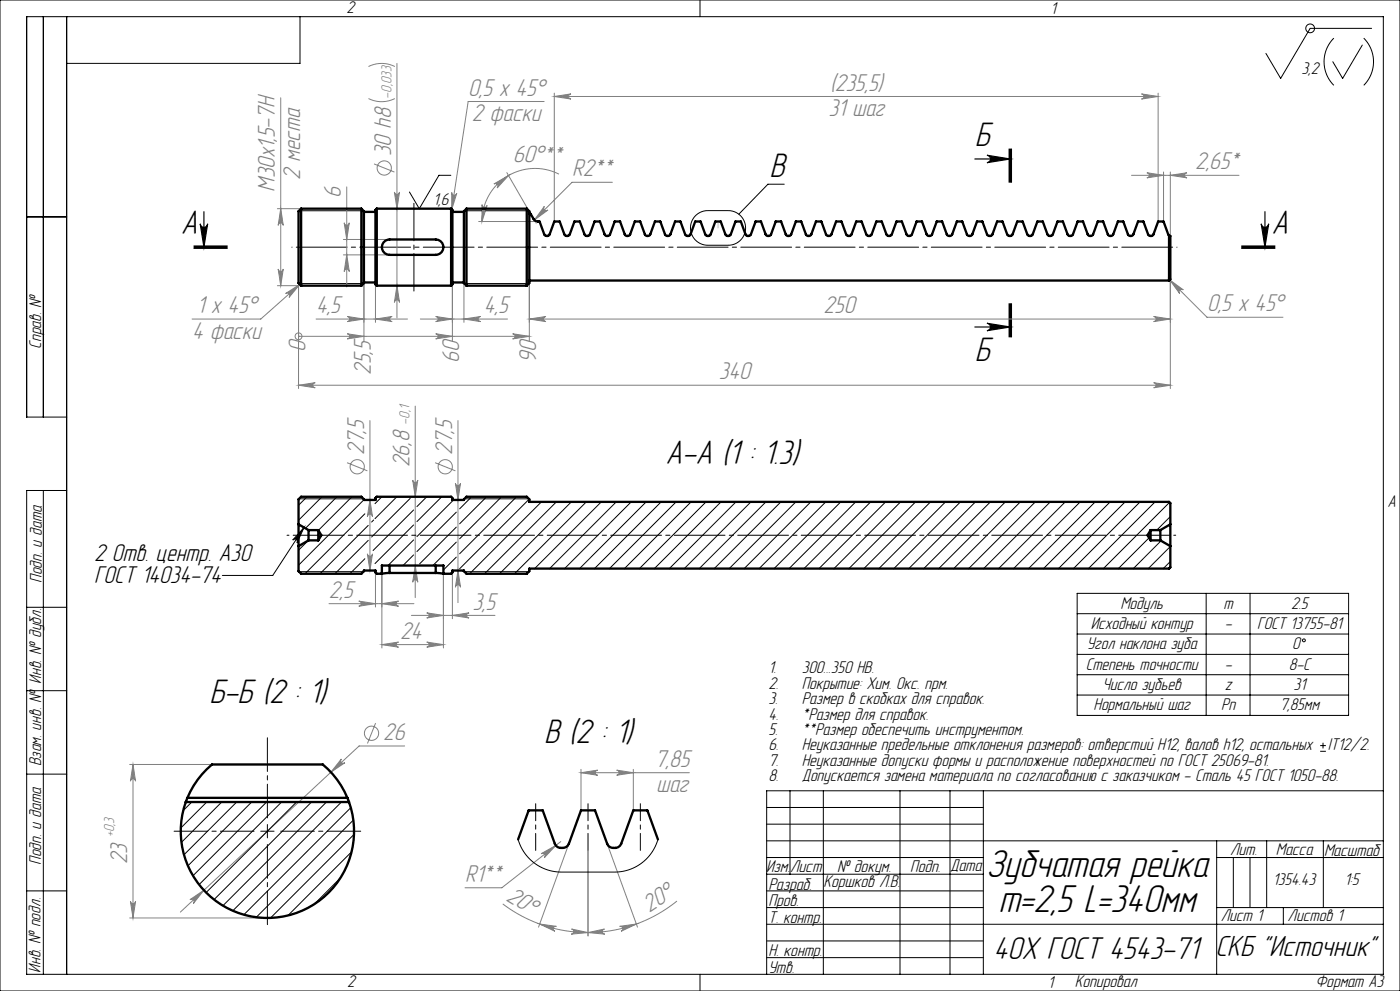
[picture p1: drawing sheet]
<svg xmlns="http://www.w3.org/2000/svg" width="420mm" height="297mm" viewBox="0 0 420 297" stroke-linecap="round" stroke-linejoin="round" font-family="sans-serif">
<g fill="none" stroke="#808080" stroke-width=".3">
<path d="M110.5 19.9a8.8 8.8 0 0 1 8 0M119.1 19v76.2M84.2 29.3v56.3M110.5 29.5a8.8 8.8 0 0 0 8 0M163.2 30.4h-22.7l-5 32.3M166.3 28.9l5-.8a.77 .77 0 0 0-.7 .8 .77 .77 0 0 0 .7 .8zM166.3 27.9v38.5M166.3 28.9h181.1M342.4 28.1l5 .8-5 .8a.77 .77 0 0 0 .8-.8 .77 .77 0 0 0-.8-.8zM347.4 27.9v38.5M104 56v30M112.2 49.1l6.1 2.5"/>
<path d="M118.3 57.5a.77 .77 0 0 0 .8 .8 .77 .77 0 0 0 .8-.8l-.8 5zM135.5 57.7a.77 .77 0 0 0 .7 .8 .77 .77 0 0 0 .8-.6l-1.5 4.8zM148.2 55.1l4.4-2.5-3.5 3.7a.77 .77 0 0 0 .1-1 .77 .77 0 0 0-1-.2zM152.1 51.7l7.1 12.4M167.7 52.2a15.9 15.9 0 0 0-23.1 14.2M183.7 54.6h-12.1l-11.3 11.3M339.4 52.5h32.3M344.1 51.8l5 .7-5 .8a.77 .77 0 0 0 .7-.8 .77 .77 0 0 0-.7-.7zM349.1 51.5v14.9M351.1 51.5v19.2M351.1 52.5l5-.7a.77 .77 0 0 0-.7 .7 .77 .77 0 0 0 .7 .8zM83.2 62.5h7.1"/>
<path d="M84.2 62.5l.8 5a.77 .77 0 0 0-.8-.7 .77 .77 0 0 0-.8 .7zM103 71.8h13.9M103 76.4h13.9M103.3 66.8a.77 .77 0 0 0 .7 .7 .77 .77 0 0 0 .8-.7l-.8 5zM104 76.4l.8 5a.77 .77 0 0 0-.8-.7 .77 .77 0 0 0-.7 .7zM143.6 66.4h17.8M144.6 61.3a.77 .77 0 0 0 .7 .9 .77 .77 0 0 0 .8-.6l-1.5 4.8zM163.3 61.9a.77 .77 0 0 0 0 1 .77 .77 0 0 0 1.1 0l-4.1 3zM83.2 85.6h7.1M83.4 80.6a.77 .77 0 0 0 .8 .7 .77 .77 0 0 0 .8-.7l-.8 5zM85.7 88l4.2-2.8-3.2 3.9a.77 .77 0 0 0 .1-1 .77 .77 0 0 0-1.1-.1zM89.6 84.9v31.6"/>
<path d="M89.9 85.2l-11.7 10.4h-20.6M94.8 95.6h27.5M104.2 94.8l5 .8-5 .8a.77 .77 0 0 0 .7-.8 .77 .77 0 0 0-.7-.8zM109.2 84.7v17.6M112.6 95.6l5-.8a.77 .77 0 0 0-.7 .8 .77 .77 0 0 0 .7 .8zM112.6 85.2v11.4M119.1 85.6l.8 5a.77 .77 0 0 0-.8-.7 .77 .77 0 0 0-.8 .7zM126.1 95.6h26.2M130.7 94.8l5 .8-5 .8a.77 .77 0 0 0 .7-.8 .77 .77 0 0 0-.7-.8zM135.7 85.2v17.1M139.2 95.6l5-.8a.77 .77 0 0 0-.8 .8 .77 .77 0 0 0 .8 .8zM139.2 84.9v11.7"/>
<path d="M158.8 95.6l5-.8a.77 .77 0 0 0-.7 .8 .77 .77 0 0 0 .7 .8zM158.8 95.6h192.3M158.8 84.9v17.4M346.1 94.8l5 .8-5 .8a.77 .77 0 0 0 .7-.8 .77 .77 0 0 0-.7-.8zM350.9 83.9l4.1 3a.77 .77 0 0 0-1.1 0 .77 .77 0 0 0 0 1.1zM350.9 83.9l11.2 11.2h22.8M351.1 83.7v32.8M89.6 115.5l5-.8a.77 .77 0 0 0-.8 .8 .77 .77 0 0 0 .8 .7zM89.6 115.5h261.5M89.6 100.8h.1M89.6 100.8h69.2M104.2 100l5 .8-5 .8a.77 .77 0 0 0 .7-.8 .77 .77 0 0 0-.7-.8z"/>
<path d="M130.7 100l5 .8-5 .8a.77 .77 0 0 0 .7-.8 .77 .77 0 0 0-.7-.8zM153.8 100l5 .8-5 .8a.77 .77 0 0 0 .7-.8 .77 .77 0 0 0-.7-.8zM346.1 114.7l5 .8-5 .7a.77 .77 0 0 0 .7-.7 .77 .77 0 0 0-.7-.8zM104.1 138.7l6.1 2.4M111 126.1v44.9M124.6 121.7v57.4M130.5 138.7l6.1 2.4M137.4 126.1v54.5M111 149.8l.7 5a.77 .77 0 0 0-.7-.7 .77 .77 0 0 0-.8 .7zM123.8 143.9a.77 .77 0 0 0 .8 .7 .77 .77 0 0 0 .7-.7l-.7 5zM136.6 144.8a.77 .77 0 0 0 .8 .8 .77 .77 0 0 0 .8-.8l-.8 5zM110.2 166a.77 .77 0 0 0 .8 .7 .77 .77 0 0 0 .7-.7l-.7 5z"/>
<path d="M112.6 171.6v10.3M114.6 172v22.2M124.6 169.5l.7 5a.77 .77 0 0 0-.7-.7 .77 .77 0 0 0-.8 .7zM133 172v22.2M135.7 171.6v13.8M137.4 171l.8 5a.77 .77 0 0 0-.8-.7 .77 .77 0 0 0-.8 .7zM98.7 180.9h25.5M107.6 180.2l5 .7-5 .8a.77 .77 0 0 0 .8-.8 .77 .77 0 0 0-.8-.7zM114.6 193.2h18.4M114.6 180.9l5-.7a.77 .77 0 0 0-.8 .7 .77 .77 0 0 0 .8 .8zM114.6 193.2l5-.8a.77 .77 0 0 0-.8 .8 .77 .77 0 0 0 .8 .8zM123.4 184.4h25.1"/>
<path d="M128 183.7l5 .7-5 .8a.77 .77 0 0 0 .8-.8 .77 .77 0 0 0-.8-.7zM128 192.4l5 .8-5 .8a.77 .77 0 0 0 .8-.8 .77 .77 0 0 0-.8-.8zM135.7 184.4l5-.7a.77 .77 0 0 0-.7 .7 .77 .77 0 0 0 .7 .8zM112.7 216.7l-2.5 6.1M38.9 229.1h24.7M39.9 229.1l.8 5a.77 .77 0 0 0-.8-.7 .77 .77 0 0 0-.8 .7zM39.9 229.1v46M102.4 227.5a.77 .77 0 0 0 0 1 .77 .77 0 0 0 1.1 .1l-4.2 2.8zM104.2 239.1a26 26 0 0 1-10.3 32.2 26 26 0 0 1-33.4-5.2M121.4 223.6h-13.7l-53.6 49.7M174.3 230.6v12.3M174.3 231.6h32.5"/>
<path d="M174.3 231.6l5-.8a.77 .77 0 0 0-.7 .8 .77 .77 0 0 0 .7 .7zM185 230.8l5 .8-5 .7a.77 .77 0 0 0 .7-.7 .77 .77 0 0 0-.7-.8zM190 230.6v12.3M162.3 255.9l4.4-2.5-3.4 3.7a.77 .77 0 0 0 .1-1.1 .77 .77 0 0 0-1.1-.1zM168.2 252.2l-17.7 13.9h-11M170.7 252.9l-9.1 25M176.4 254.9v25.6M182.2 252.9l9 25M38.9 275.1h41.3M39.1 270.1a.77 .77 0 0 0 .8 .7 .77 .77 0 0 0 .8-.7l-.8 5zM57 269.6l4.2-2.8-3.2 4a.77 .77 0 0 0 0-1.1 .77 .77 0 0 0-1-.1zM161.9 276.9l5 .7a.77 .77 0 0 0-.9 .6 .77 .77 0 0 0 .5 .9z"/>
<path d="M171.5 278.4l4.9 1.1-5 .5a.77 .77 0 0 0 .7-.8 .77 .77 0 0 0-.6-.8zM176.4 279.5l5-1.1a.77 .77 0 0 0-.7 .8 .77 .77 0 0 0 .7 .8zM185.9 277.6l5-.7-4.6 2.2a.77 .77 0 0 0 .5-.9 .77 .77 0 0 0-.9-.6zM203.1 270a42.4 42.4 0 0 1-52.3 .9"/>
<circle cx="115.3" cy="50.3" r="2.14"/>
<circle cx="89.6" cy="100.8" r="1.03"/>
<circle cx="107.2" cy="139.9" r="2.14"/>
<circle cx="133.6" cy="139.9" r="2.14"/>
<circle cx="111.5" cy="219.8" r="2.14"/>
</g>
<g fill="none" stroke="#000" stroke-width=".3">
<path d="M0 0h420v297h-420zM13 5v120M20 5v287M90 5v14h-70M210 0v5M400.1 11.4a10 10 0 0 0 0 14.2M408.7 13.5l-5.9 10-3-5M409.1 11.4a10 10 0 0 1 0 14.2M411.5 8.5h-18.5l-8.8 15-4.4-7.5M135.2 52.5h-3.5l-5.9 10-3-5M235.3 55.2h-4.9l-8.8 9M8 65h12"/>
<path d="M89.7 63.2h19.3v10.9v10.9h-19.3M158.6 63.2h-19.3v21.8h19.3M208.5 64.8l1.3-1 1.6-.6 7.1-.1a5.2 5.2 0 0 1 5.2 5.2 5.2 5.2 0 0 1-5.2 5.2h-6.2a5.2 5.2 0 0 1-4.7-3.1 5.2 5.2 0 0 1 .9-5.6zM20 125h-12v-120h407v287h-407v-145h12M13 147v145M89.7 149.5h19.3M91.2 158.1l-2.1 4.6a.77 .77 0 0 0-.2-1 .77 .77 0 0 0-1.1 .2zM91.2 158.1l-9.4 14.4h-15.1M139.3 149.5h19.3M89.7 171.3h19.3M139.3 171.3h19.3M323.1 177.8h81.5v36.6h-81.5z"/>
<path d="M361.8 177.8v36.6M375 177.8v36.6M8 182h12M323.1 183.9h81.5M323.1 190h81.5M323.1 196.1h81.5M8 207h12M323.1 202.2h81.5M323.1 208.3h81.5M8 232h12M237 237v25M247 237v55"/>
<path d="M270 237v55M285 237v55M295 237v55M396.1 225.2h1.7M396.1 223.5h1.7M396.9 222.6v1.7M415 237h-185v55M78.2 249.1h4M80.2 247.1v4M230 257h65M230 242h65M230 247h65"/>
<path d="M230 252h185M365 252v40M365 257h50M370 257v15M375 257v15M380 252v20M397 252v20M8 267h12M230 262h65M230 267h65M230 272h65M230 277h185"/>
<path d="M365 272h50M385 272v5M210 292v5M230 282h65M230 287h65"/>
<circle cx="393" cy="8.5" r="1.31"/>
<circle cx="391.2" cy="191.9" r=".43"/>
</g>
<g fill="none" stroke="#000" stroke-width=".35">
<path d="M292.4 47.6h10.7M296.1 46.5l7 1.1-7 1.2a1.12 1.12 0 0 0 1.1-1.2 1.12 1.12 0 0 0-1.1-1.1zM302.7 44.6v10M303.1 44.6v10M303.4 44.6v10M58.2 74.4h10zM58.2 74.1h10M58.2 73.7h10M60.1 67.1a1.12 1.12 0 0 0 1.1 1 1.12 1.12 0 0 0 1.1-1l-1.1 7zM61.2 63.4v10.7M372.5 74.1h10M372.5 73.7h10"/>
<path d="M372.5 74.4h10M378.4 67.1a1.12 1.12 0 0 0 1.1 1 1.12 1.12 0 0 0 1.1-1l-1.1 7zM379.5 63.4v10.7M292.4 98h10.7M296.1 96.9l7 1.1-7 1.1a1.12 1.12 0 0 0 1.1-1.1 1.12 1.12 0 0 0-1.1-1.1zM302.7 91v10M303.1 91v10M303.4 91v10"/>
</g>
<path d="M352.7 160.4h-266.6" fill="none" stroke="#000" stroke-width=".3" stroke-dasharray="15.2 1.3 1.3 1.3" stroke-dashoffset="-1.9"/>
<path d="M76.2 249.1h-24M80.2 245.1v-24M80.2 253.1v24M84.2 249.1h24" fill="none" stroke="#000" stroke-width=".3" stroke-dasharray="15.2 1.3 1.3 1.3" stroke-dashoffset="5.1"/>
<path d="M87.6 74.1h265.5" fill="none" stroke="#000" stroke-width=".3" stroke-dasharray="15.2 1.3 1.3 1.3" stroke-dashoffset="-1.3"/>
<path d="M124.2 87.2v-26.3" fill="none" stroke="#000" stroke-width=".3" stroke-dasharray="15.2 1.3 1.3 1.3" stroke-dashoffset="4"/>
<path d="M160.7 254.9v-14M176.4 240.9v14M192.1 254.9v-14" fill="none" stroke="#000" stroke-width=".3" stroke-dasharray="15.2 1.3 1.3 1.3" stroke-dashoffset="10.1"/>
<path d="M215.4 66.4v1.9" fill="none" stroke="#c0c0c0" stroke-width=".3" stroke-dasharray="15.2 1.3 1.3 1.3"/>
<path d="M159.7 66.4h1.7M160.1 65.6l.8 1.5" fill="none" stroke="#c0c0c0" stroke-width=".3"/>
<path d="M91.2 158.1l-2.1 4.6a.77 .77 0 0 0-.2-1 .77 .77 0 0 0-1.1 .2z" fill="#000"/>
<g fill="#808080">
<path d="M114.6 180.9l5-.7a.77 .77 0 0 0-.8 .7 .77 .77 0 0 0 .8 .8zM107.6 180.2l5 .7-5 .8a.77 .77 0 0 0 .8-.8 .77 .77 0 0 0-.8-.7zM135.7 184.4l5-.7a.77 .77 0 0 0-.7 .7 .77 .77 0 0 0 .7 .8zM128 183.7l5 .7-5 .8a.77 .77 0 0 0 .8-.8 .77 .77 0 0 0-.8-.7z"/>
<path d="M114.6 193.2l5-.8a.77 .77 0 0 0-.8 .8 .77 .77 0 0 0 .8 .8zM128 192.4l5 .8-5 .8a.77 .77 0 0 0 .8-.8 .77 .77 0 0 0-.8-.8zM57 269.6a.77 .77 0 0 1 1 .1 .77 .77 0 0 1 0 1.1l3.2-4zM102.4 227.5l-3.1 3.9 4.2-2.8a.77 .77 0 0 1-1.1-.1 .77 .77 0 0 1 0-1z"/>
<path d="M136.6 144.8a.77 .77 0 0 0 .8 .8 .77 .77 0 0 0 .8-.8l-.8 5zM137.4 171l.8 5a.77 .77 0 0 0-.8-.7 .77 .77 0 0 0-.8 .7zM111 149.8l.7 5a.77 .77 0 0 0-.7-.7 .77 .77 0 0 0-.8 .7zM110.2 166a.77 .77 0 0 0 .8 .7 .77 .77 0 0 0 .7-.7l-.7 5zM123.8 143.9a.77 .77 0 0 0 .8 .7 .77 .77 0 0 0 .7-.7l-.7 5zM124.6 169.5l.7 5a.77 .77 0 0 0-.7-.7 .77 .77 0 0 0-.8 .7zM39.9 229.1l.8 5a.77 .77 0 0 0-.8-.7 .77 .77 0 0 0-.8 .7zM39.1 270.1a.77 .77 0 0 0 .8 .7 .77 .77 0 0 0 .8-.7l-.8 5z"/>
</g>
<g fill="#000">
<path d="M296.1 46.5l7 1.1-7 1.2a1.12 1.12 0 0 0 1.1-1.2 1.12 1.12 0 0 0-1.1-1.1zM296.1 96.9l7 1.1-7 1.1a1.12 1.12 0 0 0 1.1-1.1 1.12 1.12 0 0 0-1.1-1.1z"/>
<path d="M378.4 67.1a1.12 1.12 0 0 0 1.1 1 1.12 1.12 0 0 0 1.1-1l-1.1 7zM60.1 67.1a1.12 1.12 0 0 0 1.1 1 1.12 1.12 0 0 0 1.1-1l-1.1 7z"/>
</g>
<g fill="#808080">
<path d="M104.2 100l5 .8-5 .8a.77 .77 0 0 0 .7-.8 .77 .77 0 0 0-.7-.8zM130.7 100l5 .8-5 .8a.77 .77 0 0 0 .7-.8 .77 .77 0 0 0-.7-.8zM153.8 100l5 .8-5 .8a.77 .77 0 0 0 .7-.8 .77 .77 0 0 0-.7-.8z"/>
<path d="M148.2 55.1l4.4-2.5-3.5 3.7a.77 .77 0 0 0 .1-1 .77 .77 0 0 0-1-.2zM144.6 61.3a.77 .77 0 0 0 .7 .9 .77 .77 0 0 0 .8-.6l-1.5 4.8z"/>
<path d="M351.1 52.5l5-.7a.77 .77 0 0 0-.7 .7 .77 .77 0 0 0 .7 .8zM344.1 51.8l5 .7-5 .8a.77 .77 0 0 0 .7-.8 .77 .77 0 0 0-.7-.7z"/>
<path d="M163.3 61.9l-3 4 4.1-3a.77 .77 0 0 1-1.1 0 .77 .77 0 0 1 0-1zM130.7 94.8l5 .8-5 .8a.77 .77 0 0 0 .7-.8 .77 .77 0 0 0-.7-.8zM139.2 95.6l5-.8a.77 .77 0 0 0-.8 .8 .77 .77 0 0 0 .8 .8zM104.2 94.8l5 .8-5 .8a.77 .77 0 0 0 .7-.8 .77 .77 0 0 0-.7-.8zM112.6 95.6l5-.8a.77 .77 0 0 0-.7 .8 .77 .77 0 0 0 .7 .8zM350.9 83.9l4.1 3a.77 .77 0 0 0-1.1 0 .77 .77 0 0 0 0 1.1zM85.7 88l4.2-2.8-3.2 3.9a.77 .77 0 0 0 .1-1 .77 .77 0 0 0-1.1-.1zM135.5 57.7a.77 .77 0 0 0 .7 .8 .77 .77 0 0 0 .8-.6l-1.5 4.8zM166.3 28.9l5-.8a.77 .77 0 0 0-.7 .8 .77 .77 0 0 0 .7 .8zM342.4 28.1l5 .8-5 .8a.77 .77 0 0 0 .8-.8 .77 .77 0 0 0-.8-.8zM158.8 95.6l5-.8a.77 .77 0 0 0-.7 .8 .77 .77 0 0 0 .7 .8zM346.1 94.8l5 .8-5 .8a.77 .77 0 0 0 .7-.8 .77 .77 0 0 0-.7-.8zM89.6 115.5l5-.8a.77 .77 0 0 0-.8 .8 .77 .77 0 0 0 .8 .7zM346.1 114.7l5 .8-5 .7a.77 .77 0 0 0 .7-.7 .77 .77 0 0 0-.7-.8zM162.3 255.9a.77 .77 0 0 1 1.1 .1 .77 .77 0 0 1-.1 1.1l3.4-3.7zM174.3 231.6l5-.8a.77 .77 0 0 0-.7 .8 .77 .77 0 0 0 .7 .7zM185 230.8l5 .8-5 .7a.77 .77 0 0 0 .7-.7 .77 .77 0 0 0-.7-.8z"/>
<path d="M176.4 279.5l5-1.1a.77 .77 0 0 0-.7 .8 .77 .77 0 0 0 .7 .8zM185.9 277.6l5-.7-4.6 2.2a.77 .77 0 0 0 .5-.9 .77 .77 0 0 0-.9-.6z"/>
<path d="M103.3 66.8a.77 .77 0 0 0 .7 .7 .77 .77 0 0 0 .8-.7l-.8 5zM104 76.4l.8 5a.77 .77 0 0 0-.8-.7 .77 .77 0 0 0-.7 .7zM118.3 57.5a.77 .77 0 0 0 .8 .8 .77 .77 0 0 0 .8-.8l-.8 5zM119.1 85.6l.8 5a.77 .77 0 0 0-.8-.7 .77 .77 0 0 0-.8 .7zM84.2 62.5l.8 5a.77 .77 0 0 0-.8-.7 .77 .77 0 0 0-.8 .7zM83.4 80.6a.77 .77 0 0 0 .8 .7 .77 .77 0 0 0 .8-.7l-.8 5z"/>
<path d="M161.9 276.9l5 .7a.77 .77 0 0 0-.9 .6 .77 .77 0 0 0 .5 .9zM171.5 278.4l4.9 1.1-5 .5a.77 .77 0 0 0 .7-.8 .77 .77 0 0 0-.6-.8z"/>
</g>
<g fill="none" stroke="#000" stroke-width=".7">
<path d="M90.3 62.5v23.1M90.3 62.5l-.7 .8v21.5l.7 .8M90.3 62.5h18.1M108.4 62.5v23.1M108.4 62.5l.8 .8v21.5l-.8 .8M109.2 63.5h3.4M113 62.5v23.1M113 62.5a1.39 1.39 0 0 0-.4 1.6v19.9a1.39 1.39 0 0 0 .4 1.6M113 62.5h22.3M115.1 72.7l.5-.6 1.3-.3h13.8a2.31 2.31 0 0 1 2.3 2.3 2.31 2.31 0 0 1-2.3 2.3h-13.8a2.31 2.31 0 0 1-2.1-1.3 2.31 2.31 0 0 1 .3-2.4zM135.3 62.5v23.1M135.3 62.5a1.39 1.39 0 0 1 .4 1.6v19.9a1.39 1.39 0 0 1-.4 1.6"/>
<path d="M135.7 63.5h3.5M139.9 62.5l-.7 .8v21.5l.7 .8M139.9 62.5v23.1M139.9 62.5h18.1M158 62.5v23.1M158 62.5l.8 .8v21.5l-.8 .8M158.8 64.1h.4l.4 .8a1.96 1.96 0 0 0 2.3 1.5l1.5 4a.94 .94 0 0 0 1.5-.2l1.4-3.8h1.6l1.4 3.9a.92 .92 0 0 0 1.6-.1l1.4-3.8h1.6l1.5 3.9a.92 .92 0 0 0 1.6-.1l1.4-3.8h1.6l1.4 3.9a.92 .92 0 0 0 1.6-.1l1.4-3.8h1.6l1.5 3.9a.92 .92 0 0 0 1.5-.1l1.4-3.8h1.7l1.4 3.9a.92 .92 0 0 0 1.6-.1l1.4-3.8h1.6l1.4 3.9a.92 .92 0 0 0 1.6-.1l1.4-3.8h1.6l1.5 3.9a.92 .92 0 0 0 1.6-.1l1.4-3.8h1.6l1.4 3.9a.92 .92 0 0 0 1.6-.1l1.4-3.8h1.6l1.4 3.9a.92 .92 0 0 0 1.6-.1l1.4-3.8h1.7l1.4 3.9a.92 .92 0 0 0 1.6-.1l1.4-3.8h1.6l1.4 3.9a.92 .92 0 0 0 1.6-.1l1.4-3.8h1.6l1.5 3.9a.92 .92 0 0 0 1.6-.1l1.4-3.8h1.6l1.4 3.9a.92 .92 0 0 0 1.6-.1l1.4-3.8h1.6l1.4 3.9a.92 .92 0 0 0 1.6-.1l1.4-3.8h1.6l1.5 3.9a.92 .92 0 0 0 1.6-.1l1.4-3.8h1.6l1.4 3.9a.92 .92 0 0 0 1.6-.1l1.4-3.8h1.6l1.5 3.9a.92 .92 0 0 0 1.5-.1l1.4-3.8h1.7l1.4 3.9a.92 .92 0 0 0 1.6-.1l1.4-3.8h1.6l1.4 3.9a.92 .92 0 0 0 1.6-.1l1.4-3.8h1.6l1.5 3.9a.92 .92 0 0 0 1.6-.1l1.4-3.8h1.6l1.4 3.9a.92 .92 0 0 0 1.6-.1l1.4-3.8h1.6l1.4 3.9a.92 .92 0 0 0 1.6-.1l1.4-3.8h1.7l1.4 3.9a.92 .92 0 0 0 1.6-.1l1.4-3.8h1.6l1.4 3.9a.92 .92 0 0 0 1.6-.1l1.4-3.8h1.6l1.5 3.9a.92 .92 0 0 0 1.6-.1l1.4-3.8h1.6l1.4 3.9a.92 .92 0 0 0 1.6-.1l1.4-3.8h1.6l1.4 3.9a.92 .92 0 0 0 1.6-.1l1.4-3.8h1.6l1.5 3.9a.92 .92 0 0 0 1.6-.1l1.4-3.8h1.6l1.4 3.9a.92 .92 0 0 0 1.6-.1l1.4-3.8h1.6l1.5 3.9a.92 .92 0 0 0 1.5-.1l1.4-3.8h1.7l1.6 4.2M350.7 70.6v13.5M350.7 70.6l.4 .1v12.2a.94 .94 0 0 1-.4 1.2M90.3 85.6h18.1M109.2 84.7h3.4M113 85.6h22.3"/>
<path d="M135.7 84.7h3.5M139.9 85.6h18.1M158.8 84.1h191.9M89.6 157.1v6.6M89.6 157.1v-7.5l.7-.7h18.1l.8 .9h3.4v-.5l.4-.4h22.3l.4 .4v.5h3.5l.7-.9h18.1l.8 .7v.8h191.9l.4 .4v6.3M89.6 157.1l3 1.8M92.6 158.9v3M92.6 158.9h2.9M95.5 158.9v3M95.5 158.9l.9 1.5-.9 1.5M345.2 158.9v3M345.2 158.9h2.9"/>
<path d="M345.2 158.9l-.9 1.5 .9 1.5M348.1 158.9v3M351.1 157.1v6.6M351.1 157.1l-3 1.8M89.6 163.7v7.5l.7 .7h18.1l.8-.9h3.4v.6l.4 .3h1.6M92.6 161.9l-3 1.8M92.6 161.9h2.9M114.6 171.9v-2.4h18.4v2.4M116.9 171.7l-2.3 .2M116.9 171.7h13.8M116.9 169.5v2.2M130.7 171.7l2.3 .2"/>
<path d="M130.7 169.5v2.2M345.2 161.9h2.9M348.1 161.9l3 1.8M351.1 163.7v6.3l-.4 .4h-191.9v.8l-.8 .7h-18.1l-.7-.9h-3.5v.6l-.4 .3h-2.3M56.2 239.1l-.5 1.3M56.2 239.1a26 26 0 0 1 7.4-10h33.2a26 26 0 0 1 7.4 10M56.2 239.1h48M104.2 239.1l.5 1.3M55.7 240.4a26 26 0 0 0 24.5 34.7 26 26 0 0 0 24.5-34.7M55.7 240.4h49M197.4 251.6l-3.2-8.7h-4.2l-3.6 10a2.38 2.38 0 0 1-4.3 0l-3.6-10h-4.2l-3.6 10a2.38 2.38 0 0 1-4.3 0l-3.6-10h-4.2l-3.2 8.7"/>
</g>
<g fill="none" stroke="#000" stroke-width=".3">
<path d="M92.1 148.9l-2.5 2.5M96.6 148.9l-7 7M101.1 148.9l-9.5 9.4M105.6 148.9l-10.1 10M109.2 149.8l-19.6 19.6M109.5 154l-18 17.9M110.5 157.5l-14.5 14.4M112.1 155.8l-.6 .7M114.6 148.9l-2.1 2M119.1 148.9l-6.6 6.5M123.1 149.4l-11.6 11.5M124.1 152.8l-12.2 12.2"/>
<path d="M124.1 157.3l-11.6 11.6M128 148.9l-2.9 2.9M132.5 148.9l-7.4 7.4M135.9 150l-10.8 10.8M136.9 153.5l-11.8 11.8M136.9 158l-11 11M141.5 148.9l-3.6 3.6M146 148.9l-8.1 8.1M150.5 148.9l-12.6 12.6M155 148.9l-17.1 17.1M158.7 149.6l-20.8 20.9M162.4 150.4l-21.5 21.5"/>
<path d="M166.9 150.4l-21.5 21.5M171.4 150.4l-21.5 21.5M175.9 150.4l-21.5 21.5M180.4 150.4l-20 20M184.9 150.4l-20 20M189.4 150.4l-20 20M193.9 150.4l-20 20M198.3 150.4l-20 20M202.8 150.4l-20 20M207.3 150.4l-20 20M211.8 150.4l-20 20M216.3 150.4l-20 20"/>
<path d="M220.8 150.4l-20 20M225.3 150.4l-20 20M229.8 150.4l-20 20M234.3 150.4l-20 20M238.8 150.4l-20 20M243.2 150.4l-20 20M247.7 150.4l-20 20M252.2 150.4l-20 20M256.7 150.4l-20 20M261.2 150.4l-20 20M265.7 150.4l-20 20M270.2 150.4l-20 20"/>
<path d="M274.7 150.4l-20 20M279.2 150.4l-20 20M283.7 150.4l-20 20M288.1 150.4l-20 20M292.6 150.4l-20 20M297.1 150.4l-20 20M301.6 150.4l-20 20M306.1 150.4l-20 20M310.6 150.4l-20 20M315.1 150.4l-20 20M319.6 150.4l-20 20M324.1 150.4l-20 20"/>
<path d="M328.6 150.4l-20 20M333 150.4l-20 20M337.5 150.4l-20 20M342 150.4l-20 20M346.5 150.4l-20 20M350.9 150.6l-19.9 19.8M351.1 154.8l-4.1 4.1M92.5 162l-2.9 2.9M109.5 167.5l-4.5 4.4M110.5 161.9l-10 10M114.6 171.3l-.7 .6M124.1 161.8l-7.7 7.7"/>
<path d="M124.1 166.3l-3.2 3.2M136.9 162.5l-7 7M136.9 167l-3.9 3.8M344.7 161.2l-9.2 9.2M348.3 162.1l-8.3 8.3M351.1 163.8l-6.6 6.6M351.1 168.3l-2.1 2.1M57.5 240.4l-2.5 2.5M62 240.4l-7.8 7.8M66.5 240.4l-12.1 12M71 240.4l-15.8 15.8M75.5 240.4l-19.1 19.1"/>
<path d="M80 240.4l-22.1 22.1M84.5 240.4l-24.8 24.7M89 240.4l-27.2 27.1M93.5 240.4l-29.3 29.2M97.9 240.4l-31 31M102.4 240.4l-32.6 32.6M105.2 242.1l-32 32M105.5 255.3l-19.1 19.1M106 245.8l-29.1 29.1M106.2 250.1l-25 25M155.4 251.6l.8 2 1.1 1.9 1.4 1.7 1.6 1.4 1.7 1.2 2 .8 2.1 .6 2.2 .2 16.6-.1 3.8-.6 2.9-1.4 2.6-2.1 1.9-2.6 1.3-3M102.1 263.1l-7.8 7.9"/>
</g>
<g font-size="12.1">
<text x="295.8" y="262.8">Зубчатая рейка</text>
<text x="299.5" y="273.3">m=2,5 L=340мм</text>
</g>
<g font-size="10.5">
<text x="292.4" y="43.7">Б</text>
<text x="230.9" y="52.9">В</text>
<text x="54.3" y="70.2">A</text>
<text x="381.5" y="70.2">A</text>
<text x="292.4" y="108.3">Б</text>
<text x="199.7" y="139">A-A (1 : 1.3)</text>
<text x="62.8" y="210.8">Б-Б (2 : 1)</text>
<text x="163.2" y="222.7">В (2 : 1)</text>
</g>
<text font-size="9.8" x="298.1" y="287.5">40Х ГОСТ 4543-71 СКБ &quot;Источник&quot;</text>
<g font-size="7.5" fill="#808080">
<text x="140.4" y="28.7">0,5 x 45°</text>
<text x="249" y="27.2">(235,5)</text>
<text x="248.5" y="34.8">31 шаг</text>
<text x="141.5" y="36.3">2 фаски</text>
<text x="117.3" y="46.8" transform="rotate(-90 117.3 46.8)">30 h8</text>
<text x="90.1" y="53.8" transform="rotate(-90 90.1 53.8)">2 места</text>
<text x="153.8" y="48.5" transform="rotate(2 153.8 48.5)">60°**</text>
<text x="171.6" y="52.9">R2**</text>
<text x="358.5" y="50.8">2,65*</text>
<text x="82.5" y="57.4" transform="rotate(-90 82.5 57.4)">М30х1,5-7Н</text>
<text x="102.3" y="59.2" transform="rotate(-90 102.3 59.2)">6</text>
<text x="59" y="93.9">1 x 45°</text>
<text x="94.8" y="93.9">4,5</text>
<text x="145.1" y="93.9">4,5</text>
<text x="247.1" y="93.9">250</text>
<text x="362.1" y="93.3">0,5 x 45°</text>
<text x="57.6" y="101.5">4 фаски</text>
<text x="91.6" y="105.5" transform="rotate(-90 91.6 105.5)">0</text>
<text x="111.2" y="112.3" transform="rotate(-90 111.2 112.3)">25,5</text>
<text x="137.8" y="108.7" transform="rotate(-90 137.8 108.7)">60</text>
<text x="160.8" y="108.7" transform="rotate(-90 160.8 108.7)">90</text>
<text x="215.7" y="113.7">340</text>
<text x="109.2" y="136.4" transform="rotate(-90 109.2 136.4)">27,5</text>
<text x="135.6" y="136.4" transform="rotate(-90 135.6 136.4)">27,5</text>
<text x="122.8" y="140.1" transform="rotate(-90 122.8 140.1)">26,8</text>
<text x="98.7" y="179.2">2,5</text>
<text x="141.7" y="182.7">3,5</text>
<text x="120" y="191.4">24</text>
<text x="115" y="221.8">26</text>
<text x="196.5" y="229.8">7,85</text>
<text x="196.8" y="237.4">шаг</text>
<text x="38.1" y="259.1" transform="rotate(-90 38.1 259.1)">23</text>
<text x="139.5" y="264.3">R1**</text>
<text x="151.6" y="269.6" transform="rotate(31 151.6 269.6)">20°</text>
<text x="194.8" y="273.6" transform="rotate(-33 194.8 273.6)">20°</text>
</g>
<g font-size="7.5">
<text x="28.2" y="168.2">2 Отв. центр. А30</text>
<text x="28.2" y="174.8">ГОСТ 14034-74</text>
</g>
<g font-size="5.3">
<text x="104" y="4">2</text>
<text x="315.2" y="4.1">1</text>
<text x="390.5" y="22.3">3,2</text>
<text x="130" y="61.3">1,6</text>
<text x="12.4" y="104.5" transform="rotate(-90 12.4 104.5)">Справ. №</text>
<text x="416.3" y="151.9">A</text>
<text x="12.5" y="174.7" transform="rotate(-90 12.5 174.7)">Подп. и дата</text>
<text x="336.2" y="182.4">Модуль</text>
<text x="367.1" y="182.4">m</text>
<text x="387.3" y="182.4">2.5</text>
<text x="327.2" y="188.5">Исходный контур</text>
<text x="367.4" y="188.5">-</text>
<text x="377.1" y="188.5">ГОСТ 13755-81</text>
<text x="326" y="194.6">Угол наклона зуба</text>
<text x="387.6" y="194.6">0</text>
<text x="230.5" y="201.8">1.</text>
<text x="240.5" y="201.8">300...350 HB.</text>
<text x="325.7" y="200.7">Степень точности</text>
<text x="367.4" y="200.7">-</text>
<text x="386.7" y="200.7">8-С</text>
<text x="12.3" y="204.9" transform="rotate(-90 12.3 204.9)">Инв. № дубл.</text>
<text x="230.5" y="206.4">2.</text>
<text x="240.5" y="206.4">Покрытие: Хим. Окс. прм.</text>
<text x="330.8" y="206.8">Число зубьев</text>
<text x="367.4" y="206.8">z</text>
<text x="388.1" y="206.8">31</text>
<text x="230.5" y="211.1">3.</text>
<text x="230.5" y="215.7">4.</text>
<text x="240.5" y="211.1">Размер в скобках для справок.</text>
<text x="240.5" y="215.7">*Размер для справок.</text>
<text x="328.1" y="212.9">Нормальный шаг</text>
<text x="366.3" y="212.9">Pn</text>
<text x="383.9" y="212.9">7,85мм</text>
<text x="230.5" y="220.3">5.</text>
<text x="240.5" y="220.3">**Размер обеспечить инструментом.</text>
<text x="230.5" y="224.9">6.</text>
<text x="240.5" y="224.9">Неуказанные предельные отклонения размеров: отверстий H12, валов h12, остальных</text>
<text x="398.4" y="224.9">IT12/2.</text>
<text x="12.4" y="229.6" transform="rotate(-90 12.4 229.6)">Взам. инв. №</text>
<text x="230.5" y="229.5">7.</text>
<text x="240.5" y="229.5">Неуказанные допуски формы и расположение поверхностей по ГОСТ 25069-81.</text>
<text x="230.5" y="234.1">8.</text>
<text x="240.5" y="234.1">Допускается замена материала по согласованию с заказчиком - Сталь 45 ГОСТ 1050-88.</text>
<text x="369" y="256.3">Лит.</text>
<text x="382.8" y="256.3">Масса</text>
<text x="397.2" y="256.5">Масштаб</text>
<text x="12.4" y="259.2" transform="rotate(-90 12.4 259.2)">Подп. и дата</text>
<text x="229.8" y="261.3">Изм.</text>
<text x="237" y="261.3">Лист</text>
<text x="251.1" y="261.3">№ докум.</text>
<text x="273" y="261.3">Подп.</text>
<text x="285" y="261.2">Дата</text>
<text x="230.5" y="266.6">Разраб.</text>
<text x="247.1" y="265.9">Коршков Л.В.</text>
<text x="381.8" y="265.2">1354.43</text>
<text x="403.3" y="265.2">1:5</text>
<text x="230.6" y="271.6">Пров.</text>
<text x="230.5" y="276.6">Т. контр.</text>
<text x="366.2" y="276.1">Лист 1</text>
<text x="386.3" y="276.1">Листов 1</text>
<text x="230.6" y="286.6">Н. контр.</text>
<text x="12.2" y="291.5" transform="rotate(-90 12.2 291.5)">Инв. № подл.</text>
<text x="230.5" y="291.6">Утв.</text>
<text x="104.2" y="295.9">2</text>
<text x="314.4" y="296">1</text>
<text x="322.5" y="295.9">Копировал</text>
<text x="394.6" y="295.9">Формат А3</text>
</g>
<g font-size="4.5" fill="#808080">
<text x="117.4" y="29.5" transform="rotate(-90 117.4 29.5)">-0,033</text>
<text x="122.9" y="127.2" transform="rotate(-90 122.9 127.2)">-0,1</text>
<text x="34.3" y="250.9" transform="rotate(-90 34.3 250.9)">+0,3</text>
</g>
</svg>
